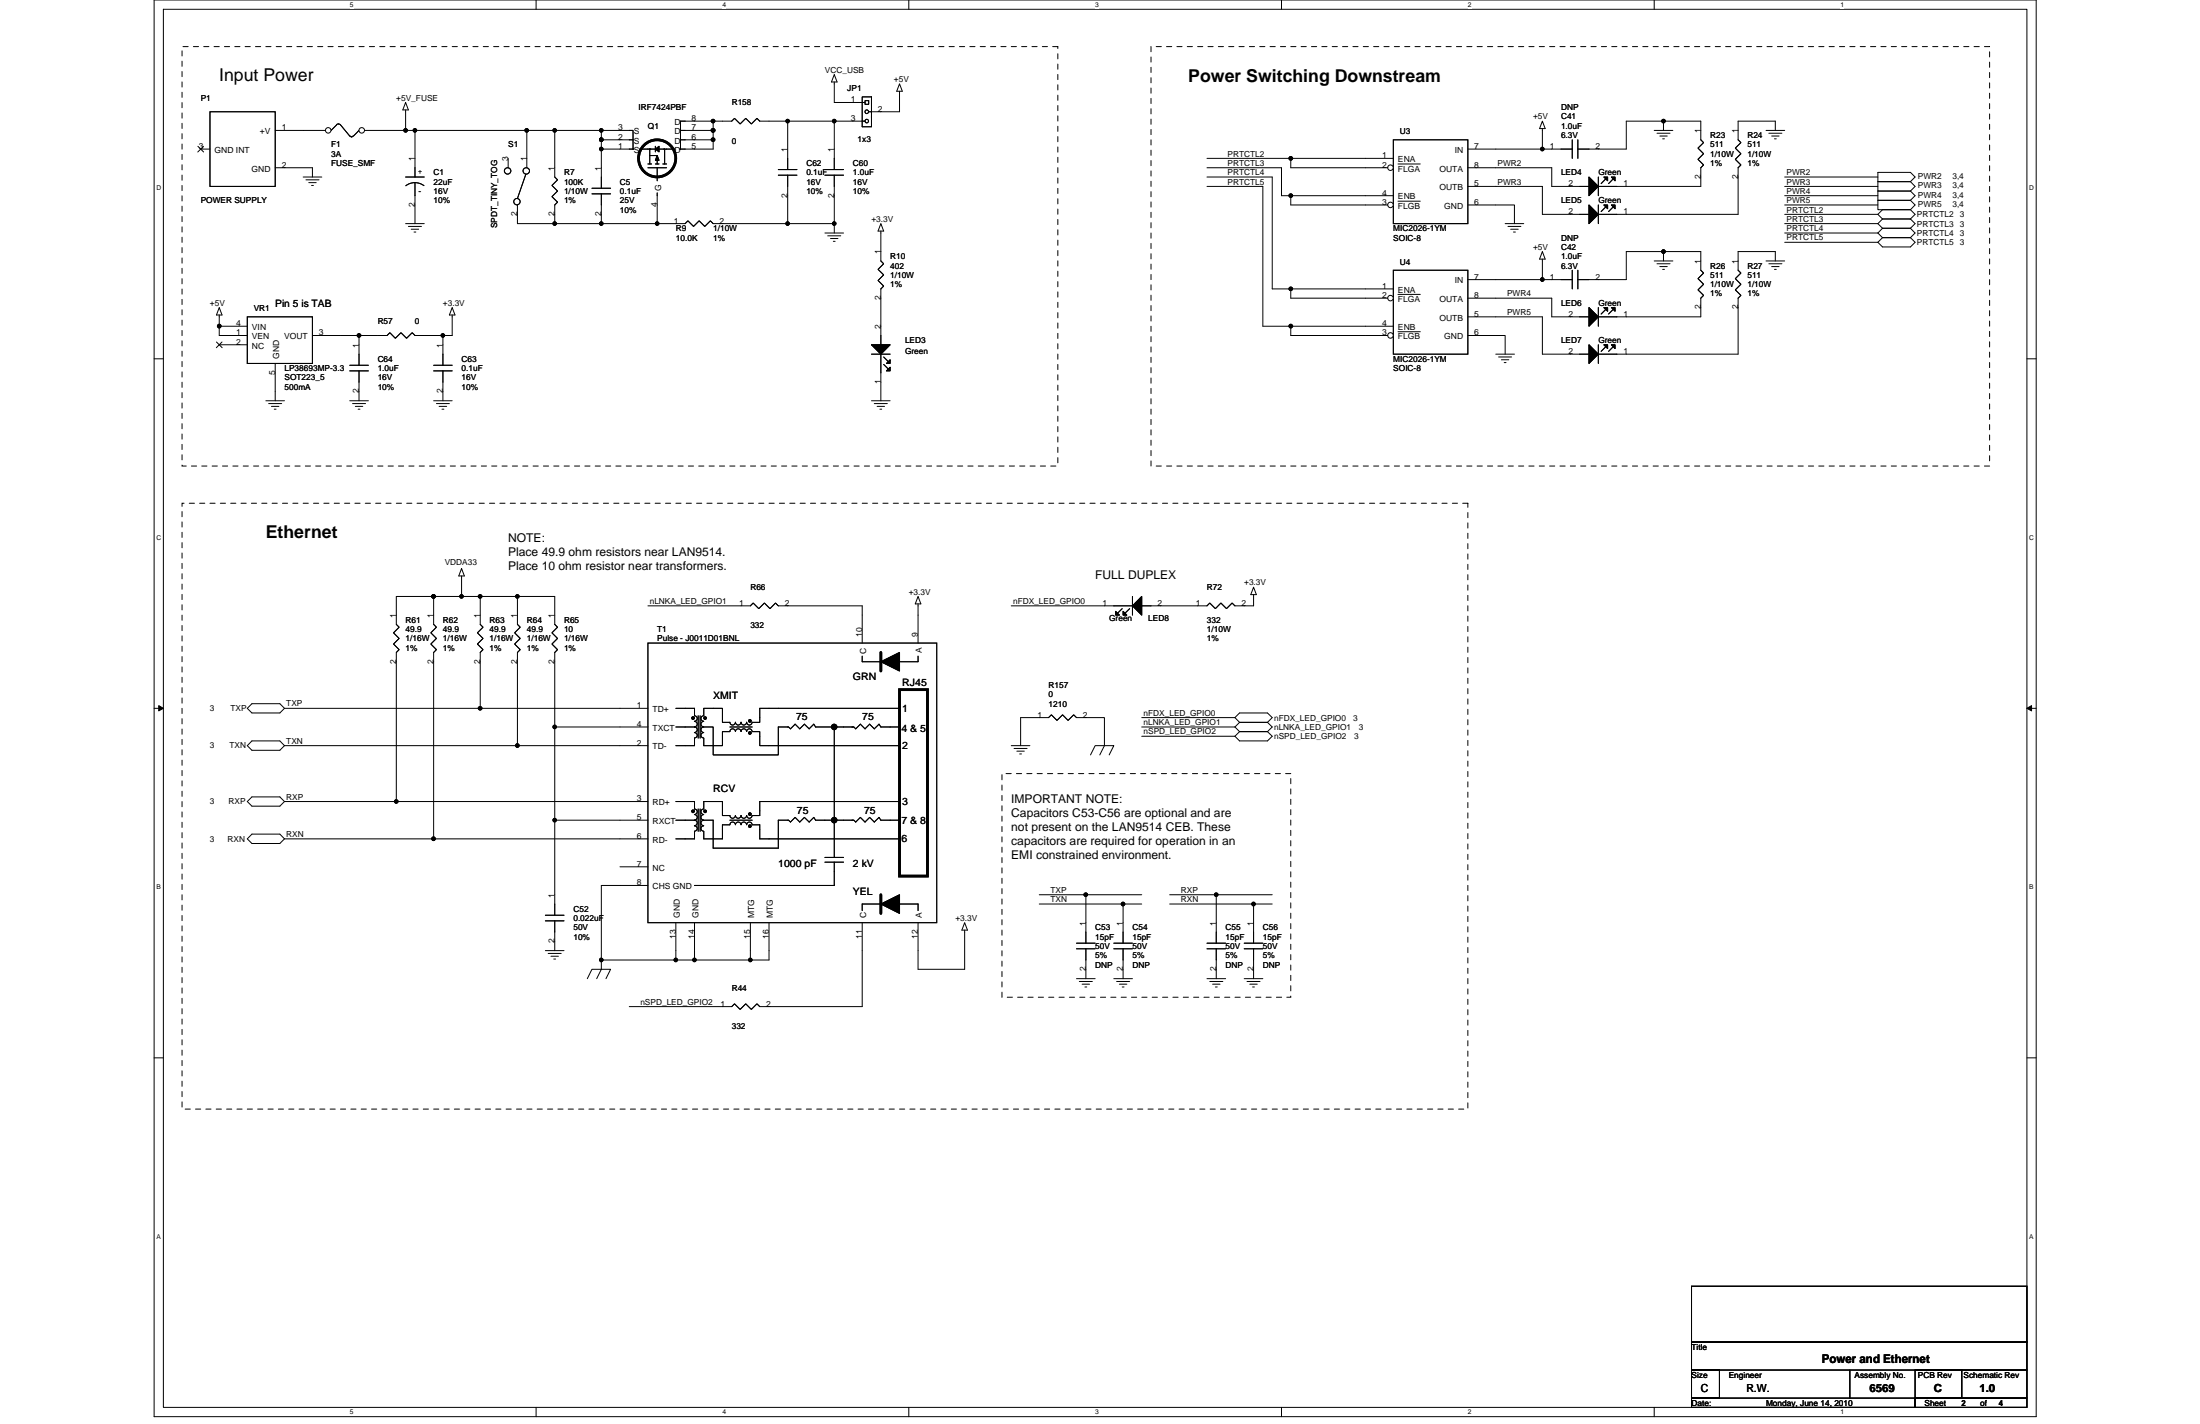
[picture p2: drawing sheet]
<svg xmlns="http://www.w3.org/2000/svg" width="432mm" height="279mm" viewBox="0 0 432 279" stroke-linecap="round" stroke-linejoin="round" font-family="sans-serif">
<path d="M30.2 0h369.4v278h-369.4zM32.1 1.8h365.7v274.3h-365.7z" fill="none" stroke="#000" stroke-width=".2"/>
<g fill="#fff">
<path d="M68.6 .2h.8v1.5h-.8z"/>
<path d="M68.6 276.3h.8v1.5h-.8z"/>
</g>
<path d="M105.2 0v1.8M105.2 276.1v1.9" fill="none" stroke="#000" stroke-width=".2"/>
<g fill="#fff">
<path d="M141.8 .2h.7v1.5h-.7z"/>
<path d="M141.8 276.3h.7v1.5h-.7z"/>
</g>
<path d="M178.4 0v1.8M178.4 276.1v1.9" fill="none" stroke="#000" stroke-width=".2"/>
<g fill="#fff">
<path d="M214.9 .2h.8v1.5h-.8z"/>
<path d="M214.9 276.3h.8v1.5h-.8z"/>
</g>
<path d="M251.5 0v1.8M251.5 276.1v1.9" fill="none" stroke="#000" stroke-width=".2"/>
<g fill="#fff">
<path d="M288.1 .2h.7v1.5h-.7z"/>
<path d="M288.1 276.3h.7v1.5h-.7z"/>
</g>
<path d="M324.7 0v1.8M324.7 276.1v1.9" fill="none" stroke="#000" stroke-width=".2"/>
<g fill="#fff">
<path d="M361.3 .2h.7v1.5h-.7z"/>
<path d="M361.3 276.3h.7v1.5h-.7z"/>
<path d="M30.7 36.1h1v1.5h-1z"/>
<path d="M398.3 36.1h.9v1.5h-.9z"/>
<path d="M30.7 104.7h1v1.5h-1z"/>
<path d="M398.3 104.7h.9v1.5h-.9z"/>
</g>
<path d="M30.2 70.4h1.9M397.8 70.4h1.8" fill="none" stroke="#000" stroke-width=".2"/>
<g fill="#fff">
<path d="M30.7 173.3h.9v1.4h-.9z"/>
<path d="M398.3 173.3h.9v1.4h-.9z"/>
</g>
<path d="M30.2 139h1.9M397.8 139h1.8" fill="none" stroke="#000" stroke-width=".2"/>
<path d="M31.2 138.5l.9 .5-.9 .5zM397.8 139l.9-.5v1z" fill="#000" stroke="#000" stroke-width=".2"/>
<g fill="#fff">
<path d="M30.7 241.9h.9v1.4h-.9z"/>
<path d="M398.3 241.9h.9v1.4h-.9z"/>
</g>
<g fill="none" stroke="#000" stroke-width=".2">
<path d="M163.7 16.1v4h6.1M163.7 14.6l.6 1.5h-1.1zM169.2 19h1.8v5.9h-1.8zM169.8 19.7h.7v.8h-.7zM176.6 16.4l.5 1.5h-1.1zM176.6 17.9v4h-6.1M55.8 32.9h5.5v1.8M55.8 25.6h3.7M59.5 34.7h3.7M60 35.3h2.6M60.6 35.8h1.5M61.2 36.4h.3"/>
<path d="M76 25.6h3.6M79.6 25.6h1.8M79.6 21.6v4M79.6 20.1l.6 1.5h-1.1zM81.4 25.6v5.5M81.4 25.6h22M99.7 31.1v1.8M103.2 34.2l-1.6 4.7M103.4 25.6v7.3M103.4 25.6h5.5M108.9 25.6h9.1M108.9 25.6v9.1l.5 .6-1.1 1.1 1.1 1.1-1.1 1.1 1.1 1.1-.5 .5v3.7"/>
<path d="M116.2 36.9h3.6M116.2 38h3.6M118 29.3v7.6M118 38v5.9M118 25.6v1.8M118 27.4v1.9M118 29.3h6.2M118 25.6h6.2v1.8M124.2 27.4h-6.2M124.2 27.4v1.9M124.2 29.3h.2M125.5 29.3h2"/>
<path d="M127.2 32.9h3.6M127.2 32.2h.7M127.5 29.3h1.5M127.5 29.3v2.9M127.5 29.3h.2M127.5 30.5h1.5v1.7M128.6 32.2h.7M128.6 28.7v1.1M129 32.9v2.6M129 37.8v6.1M129.3 29.3h1.2h-.2M130.1 32.2h.7"/>
<path d="M132.5 29.3h-2v2.9M133.4 29.3h.2M133.6 25.6h6.4M133.6 27.4h6.4M140 23.8h-6.4v5.5M140 23.8v1.8M140 27.4v1.9h-6.4M140 25.6v1.8M140 23.8h1.8M150.9 23.8h3.7M154.6 38.4v5.5M154.6 23.8h9.1"/>
<path d="M154.6 23.8v5.5M163.7 38.4v5.5M163.7 23.8h6.1M163.7 23.8v5.5M169.2 21.9h.1M171 22.9v.1M236.9 36.6h11v27.4h5.4v1.8h14.7M236.9 32.9h14.6v5.5h1.8M236.9 34.7h12.8v22h3.6M236.9 31.1h16.4M253.3 38.4h14.7M253.3 31.1v1.8h14.7"/>
<path d="M253.3 38.4v1.8h14.7M253.3 31.1h20.2M273.5 27.4h14.6v16.5h-14.6zM293.6 32.9h11v3.7h3.6M293.6 29.3h9.1M293.6 36.6h9.1v5.5h9.2M302.7 29.3h5.9M302.7 25.2v4.1M302.7 23.8l.6 1.4h-1.1zM308.6 27.4v3.7M309.7 27.4v3.7M324.7 25.6h3.6"/>
<path d="M325.2 26.1h2.6M325.8 26.7h1.4M326.3 27.2h.4M326.5 23.8v1.8M326.5 23.8h7.3v3.6l.6 .6-1.1 1.1 1.1 1.1-1.1 1.1 1.1 1.1-.6 .5v3.7h-14.6M326.5 23.8h-7.3v5.5h-9.5M341.1 25.6v-1.8h7.3v1.8M341.1 34.7v7.4h-27.4M346.6 25.6h3.7M347.2 26.1h2.5M347.7 26.7h1.5M348.3 27.2h.3"/>
<path d="M350.3 34.7h18.3M350.3 36.6h18.3M350.3 38.4h18.3M368.6 33.8h6.4l.9 .9-.9 .9h-6.4zM375 35.6l.9 1-.9 .9M375 37.5l.9 .9-.9 .9M375 39.3l.9 .9-.9 .9M375 35.6h-6.4v1.9h6.4M375 37.5h-6.4v1.8h6.4M375 39.3h-6.4v1.8h6.4M79.6 43.9h3.7M80.2 44.4h2.5"/>
<path d="M80.7 45h1.5M81.3 45.5h.3M81.4 40.2v3.7M101.6 40.2v3.7h7.3M108.9 43.9h9.1M118 43.9h11M129 43.9h3.7M141.8 43.9h12.8M154.6 43.9h9.1M161.9 45.7h3.7M162.5 46.3h2.5M163 46.8h1.5"/>
<path d="M163.6 47.3h.3M163.7 43.9v1.8M172.9 58.5v9.1M172.9 45.3v4.1M172.9 43.9l.5 1.4h-1.1zM253.3 56.7h14.7M253.3 56.7v1.8h14.7M293.6 40.2h3.6v3.7M293.6 54.9h9.1M293.6 58.5h11v3.7h3.6M295.4 43.9h3.7M296 44.4h2.5"/>
<path d="M296.5 45h1.5M297.1 45.5h.3M302.7 50.8v4.1M302.7 49.4l.6 1.4h-1.1zM302.7 54.9h1.9M313.7 40.2v3.7M315.2 40.6l-.9 .9M316.6 40.6l-.9 .9M324.7 51.2h3.6M325.2 51.8h2.6M325.8 52.3h1.4M326.3 52.9h.4"/>
<path d="M326.5 49.4v1.8M326.5 49.4h-7.3v5.5h-5.5M326.5 49.4h7.3v3.6l.6 .6-1.1 1.1 1.1 1.1-1.1 1.1 1.1 1.1-.6 .5v3.7h-14.6M346.6 51.2h3.7M347.2 51.8h2.5M347.7 52.3h1.5M348.3 52.9h.3M348.4 51.2v-1.8h-7.3v3.6l.6 .6-1.1 1.1 1.1 1.1-1.1 1.1 1.1 1.1-.6 .5v11h-27.4M350.3 40.2h18.3M350.3 42.1h18.3M350.3 43.9h18.3M350.3 45.7h18.3"/>
<path d="M350.3 47.5h18.3M368.6 42.1l.9 .9M368.6 43.9l.9 .9M368.6 45.7l.9 .9M369.5 43h5.5M369.5 43l-.9 .9M369.5 44.8h5.5M369.5 44.8l-.9 .9M369.5 46.6h5.5M369.5 46.6l-.9 .9M375 41.1h-5.5l-.9 1M375 41.1l.9 1-.9 .9"/>
<path d="M375 43l.9 .9-.9 .9M375 44.8l.9 .9-.9 .9M375 46.6l.9 .9-.9 1h-5.5l-.9-1M42.5 67.1l1.1 1.1M43 64v1.8h5.5M43 64h5.5M43 67.6h5.5M43 61.8v2.2M43 60.3l.6 1.5h-1.1zM43.6 67.1l-1.1 1.1M48.5 62.2h12.8v9.1h-12.8zM52.2 78.6h3.6"/>
<path d="M52.7 79.2h2.6M53.3 79.7h1.4M54 71.3v7.3M61.3 65.8h9.2v1.8M68.6 78.6h3.7M69.2 79.2h2.6M69.7 79.7h1.5M70.5 65.8h3.6M70.5 76.8v1.8M83.3 65.8h3.6M85.1 78.6h3.7M85.1 71.7h3.7"/>
<path d="M85.1 72.8h3.7M85.7 79.2h2.5M86.2 79.7h1.5M86.9 65.8v5.9M86.9 72.8v5.8M88.8 61.8v4h-1.9M88.8 60.3l.5 1.5h-1.1zM171 78.6h3.7M171 69.5h3.7M171.6 79.2h2.6M172.1 79.7h1.5M172.9 69.5v9.1"/>
<path d="M173.4 70l.9 1M173.4 71.5l.9 .9M253.3 64h14.7M293.6 69.5h3.6M293.6 65.8h1.8v3.7M293.6 62.2h9.1v7.3h9.2M294.1 70h2.6M294.7 70.6h1.4M295.2 71.1h.4M313.7 67.6v3.7M315.2 68l-.9 .9M316.6 68l-.9 .9"/>
<path d="M53.8 80.3h.4M70.3 80.3h.4M86.7 80.3h.4M172.7 80.3h.4M85.1 117h5.5M85.1 117h-7.3v5.5l.5 .6-1.1 1.1 1.1 1.1-1.1 1.1 1.1 1.1-.5 .5v29.3M85.1 117v3.7M90.6 117h3.7M90.6 111.5l.5 1.5h-1.1zM90.6 113v4M94.3 117v3.7M94.3 117h7.3"/>
<path d="M101.6 117h7.3v5.5l.5 .6-1.1 1.1 1.1 1.1-1.1 1.1 1.1 1.1-.5 .5v14.6M101.6 117v5.5l.5 .6-1.1 1.1 1.1 1.1-1.1 1.1 1.1 1.1-.5 .5v18.3M127.2 118.9h18.3M154.6 118.9h14.6v1.8M180.2 118.5v2.2M180.2 117l.5 1.5h-1.1zM198.5 118.9h18.3M227.8 118.9h7.3M246 116.7v2.2h-1.8M246 115.2l.6 1.5h-1.1zM49.4 138.1h5.5l.9 .9-.9 .9h-5.5l-.9-.9zM55.8 139h38.5"/>
<path d="M85.1 129.8v34.8M94.3 129.8v9.2M94.3 139h27.4M49.4 145.4h5.5l.9 .9-.9 .9h-5.5l-.9-.9zM49.4 156.4h5.5l.9 .9-.9 .9h-5.5l-.9-.9zM55.8 157.3h22M55.8 146.3h45.8M77.8 157.3h43.9M101.6 146.3h20.1M108.9 142.6h12.8M108.9 142.6v18.3M198.5 146.3h3.6"/>
<path d="M199 146.9h2.6M199.6 147.4h1.4M200.1 147.9h.4M200.3 146.3v-5.5h5.5l.6-.5 1.1 1.1 1.1-1.1 1 1.1 1.1-1.1 .6 .5h5.5v5.5l-.9 1.8M214 148.1l.9-1.8h3.7l-.9 1.8M224.1 140.8h18.3M224.1 142.6h18.3M224.1 144.5h18.3M242.4 140.8l.9-.9h5.5l.9 .9-.9 .9M242.4 140.8l.9 .9M242.4 142.6l.9 1M243.3 141.7h5.5"/>
<path d="M243.3 141.7l-.9 .9M243.3 143.6h5.5M243.3 143.6l-.9 .9M248.8 141.7l.9 .9-.9 1M248.8 143.6l.9 .9-.9 .9h-5.5l-.9-.9M49.4 163.7h5.5l.9 .9-.9 .9h-5.5l-.9-.9zM55.8 164.6h29.3M85.1 164.6h36.6M108.9 160.9v14.7M108.9 160.9h12.8M121.7 173.7h-3.7v14.7M204 175.6h9.1"/>
<path d="M204 177.4h16.4M213.1 175.6h11M213.1 175.6v9.5M220.4 177.4h3.7M220.4 177.4v3.6M229.6 175.6h9.1v5.4M229.6 177.4h16.4M238.7 175.6h11M246 177.4v3.6M246 177.4h3.7M107 186.5h3.7M107.6 187.1h2.6"/>
<path d="M108.1 187.6h1.5M108.7 188.2h.4M108.9 184.7v1.8M115.3 192l.9-1.8h3.6l-.9 1.8M118 188.4v1.8l-.9 1.8M118 188.4h14.7M132.7 186.5v1.9h3.6M136.3 188.4h11M136.3 186.5v1.9M147.3 186.5v1.9M150.9 186.5v1.9h-3.6M169.2 186.5v11h-20.1l-.5-.5-1.1 1.1-1.1-1.1-1.1 1.1-1.1-1.1-.6 .5h-20.1"/>
<path d="M189.3 182.5v7.7h-9.1v-3.7M189.3 181l.6 1.5h-1.1zM211.3 192h3.6M211.3 185.1h3.6M211.3 186.2h3.6M211.8 192.6h2.6M212.4 193.1h1.4M212.9 193.7h.4M213.1 186.2v5.8M218.6 192h3.7M219.2 192.6h2.5M219.7 193.1h1.5"/>
<path d="M220.3 193.7h.3M220.4 190.2v1.8M236.9 192h3.7M237.4 192.6h2.6M238 193.1h1.5M238.5 193.7h.4M238.7 190.2v1.8M244.2 192h3.7M244.8 192.6h2.5M245.3 193.1h1.5M245.9 193.7h.3M246 190.2v1.8"/>
<path d="M30.2 207.6h1.9M397.8 207.6h1.8M332 252.4h65.8v10.9h-65.8zM332 263.3h65.8v5.5h-65.8zM332 274.3h43.9v1.8h-43.9zM332 268.8h5.5v5.5h-5.5zM363.1 268.8v5.5M375.9 268.8h9.1v5.5h-9.1zM375.9 274.3h21.9v1.8h-21.9zM385 268.8h12.8v5.5h-12.8z"/>
<circle cx="99.6" cy="33.5" r=".63"/>
<circle cx="101.5" cy="39.6" r=".62"/>
<circle cx="103.3" cy="33.5" r=".63"/>
<circle cx="170.1" cy="21.9" r=".36"/>
<circle cx="170.1" cy="23.8" r=".35"/>
</g>
<g fill="#000" stroke="#000" stroke-width=".2">
<path d="M128.6 29.3l.7-.6v1.1z" fill-rule="evenodd"/>
<path d="M128.6 29.3l.7-.6v1.1z" fill-rule="evenodd"/>
<path d="M129 30.5l.3 1h-.7z" fill-rule="evenodd"/>
<path d="M129 30.5l.3 1h-.7z" fill-rule="evenodd"/>
<path d="M311.9 40.2l1.8 1.9-1.8 1.8z" fill-rule="evenodd"/>
<path d="M311.9 40.2l1.8 1.9-1.8 1.8z" fill-rule="evenodd"/>
<path d="M314.8 40.2h.7v.8z" fill-rule="evenodd"/>
<path d="M314.8 40.2h.7v.8z" fill-rule="evenodd"/>
<path d="M316.3 40.2h.7v.8z" fill-rule="evenodd"/>
<path d="M316.3 40.2h.7v.8z" fill-rule="evenodd"/>
<path d="M171 67.6h3.7l-1.8 1.9z" fill-rule="evenodd"/>
<path d="M174.7 70.6v.7h-.7z" fill-rule="evenodd"/>
<path d="M174 72.8l.7-.7v.7z" fill-rule="evenodd"/>
<path d="M171 67.6h3.7l-1.8 1.9z" fill-rule="evenodd"/>
<path d="M174.7 70.6v.7h-.7z" fill-rule="evenodd"/>
<path d="M174 72.8l.7-.7v.7z" fill-rule="evenodd"/>
<path d="M311.9 67.6l1.8 1.9-1.8 1.8z" fill-rule="evenodd"/>
<path d="M311.9 67.6l1.8 1.9-1.8 1.8z" fill-rule="evenodd"/>
<path d="M314.8 67.6h.7v.8z" fill-rule="evenodd"/>
<path d="M314.8 67.6h.7v.8z" fill-rule="evenodd"/>
<path d="M316.3 67.6h.7v.8z" fill-rule="evenodd"/>
<path d="M316.3 67.6h.7v.8z" fill-rule="evenodd"/>
<circle cx="79.6" cy="25.6" r=".36"/>
<circle cx="81.4" cy="25.6" r=".35"/>
<circle cx="103.4" cy="25.6" r=".36"/>
<circle cx="108.9" cy="25.6" r=".35"/>
<circle cx="118" cy="27.4" r=".36"/>
<circle cx="118" cy="25.6" r=".35"/>
<circle cx="118" cy="29.2" r=".35"/>
<circle cx="140" cy="27.4" r=".36"/>
<circle cx="140" cy="25.6" r=".36"/>
<circle cx="140" cy="23.8" r=".36"/>
<circle cx="154.6" cy="23.8" r=".35"/>
<circle cx="163.7" cy="23.8" r=".35"/>
<circle cx="253.3" cy="31.1" r=".36"/>
<circle cx="253.3" cy="38.4" r=".36"/>
<circle cx="302.7" cy="29.2" r=".35"/>
<circle cx="326.5" cy="23.8" r=".36"/>
<circle cx="108.9" cy="43.9" r=".35"/>
<circle cx="118" cy="43.9" r=".35"/>
<circle cx="129" cy="43.9" r=".35"/>
<circle cx="154.6" cy="43.9" r=".35"/>
<circle cx="163.7" cy="43.9" r=".35"/>
<circle cx="253.3" cy="56.7" r=".36"/>
<circle cx="302.7" cy="54.8" r=".36"/>
<circle cx="326.5" cy="49.4" r=".36"/>
<circle cx="43" cy="64" r=".36"/>
<circle cx="70.5" cy="65.8" r=".36"/>
<circle cx="86.9" cy="65.8" r=".35"/>
<circle cx="253.3" cy="64" r=".36"/>
<circle cx="85.1" cy="117" r=".36"/>
<circle cx="90.6" cy="117" r=".35"/>
<circle cx="94.2" cy="117" r=".36"/>
<circle cx="101.5" cy="117" r=".35"/>
<circle cx="94.2" cy="139" r=".36"/>
<circle cx="77.8" cy="157.3" r=".35"/>
<circle cx="101.5" cy="146.3" r=".36"/>
<circle cx="108.9" cy="142.6" r=".35"/>
<circle cx="85.1" cy="164.6" r=".36"/>
<circle cx="108.9" cy="160.9" r=".35"/>
<circle cx="213.1" cy="175.5" r=".36"/>
<circle cx="220.4" cy="177.4" r=".36"/>
<circle cx="238.7" cy="175.5" r=".35"/>
<circle cx="246" cy="177.4" r=".36"/>
<circle cx="118" cy="188.3" r=".35"/>
<circle cx="132.6" cy="188.3" r=".35"/>
<circle cx="136.3" cy="188.3" r=".35"/>
<circle cx="147.3" cy="188.3" r=".35"/>
</g>
<path d="M35.7 9.1h171.9v82.3h-171.9zM225.9 9.1h164.6v82.3h-164.6zM35.7 98.7h252.4v118.9h-252.4zM196.7 151.8h56.6v43.9h-56.6z" fill="none" stroke="#000" stroke-width=".2" stroke-dasharray="1 1 1 1 1 1 1 1"/>
<circle cx="129" cy="31.1" r="3.6" fill="none" stroke="#000" stroke-width=".53"/>
<circle cx="272.9" cy="32.9" r=".54" fill="#fff" stroke="#000" stroke-width=".2"/>
<path d="M268 32.9h4.4M274.4 32.2h4.4" fill="none" stroke="#000" stroke-width=".2"/>
<circle cx="272.9" cy="40.2" r=".54" fill="#fff" stroke="#000" stroke-width=".2"/>
<g fill="none" stroke="#000" stroke-width=".2">
<path d="M38.8 28.7l1.2 1.1M39.4 29.3h1.8M39.9 28.7l-1.1 1.1M41.2 21.9h12.8v14.7h-12.8zM54 32.9h1.8M54 25.6h1.8M268 38.4h5.5M274.4 39.5h4.4M288.1 36.6h5.5M288.1 29.3h5.5M288.1 32.9h5.5M341.1 25.6v1.8l.6 .6-1.1 1.1 1.1 1.1-1.1 1.1 1.1 1.1-.6 .5v1.8"/>
<path d="M172.9 49.4v1.8l.5 .6-1.1 1.1 1.1 1-1.1 1.1 1.1 1.1-.5 .6v1.8M268 56.7h5.5M268 40.2h4.4M273.5 53h14.6v16.5h-14.6zM288.1 40.2h5.5M304.6 54.9h4M308.6 53v3.7M309.7 54.9h4M309.7 53v3.7M68.6 71.7h3.7M68.6 72.8h3.7M70.5 72.8v4"/>
<path d="M70.5 67.6v4.1M235.1 118.9h1.8l.5-.6 1.1 1.1 1.1-1.1 1.1 1.1 1.1-1.1 .6 .6h1.8M85.1 120.7v1.8l.6 .6-1.1 1.1 1.1 1.1-1.1 1.1 1.1 1.1-.6 .5v1.8M94.3 120.7v1.8l.5 .6-1.1 1.1 1.1 1.1-1.1 1.1 1.1 1.1-.5 .5v1.8"/>
</g>
<circle cx="272.9" cy="58.5" r=".54" fill="#fff" stroke="#000" stroke-width=".2"/>
<path d="M268 58.5h4.4M274.4 57.8h4.4" fill="none" stroke="#000" stroke-width=".2"/>
<circle cx="272.9" cy="65.8" r=".54" fill="#fff" stroke="#000" stroke-width=".2"/>
<g fill="none" stroke="#000" stroke-width=".2">
<path d="M66.1 24.4l.3-.1 .4 .2M66.1 24.5l-1.1 1.1M66.8 24.5l1.8 2.2M69.3 26.6l-.3 .3-.3-.3M70.5 25.6l-1.1 1.1M79.6 34.7h3.7M81.4 35.8v4.4M81.4 31.1v3.6M83.2 36.4a2.92 2.92 0 0 0-3.5 0M141.8 23.8h1.8l.6-.6 1.1 1.1 1.1-1.1 1.1 1.1 1.1-1.1 .5 .6h1.8M308.2 36.6h3.7M313.7 34.7v3.7"/>
<path d="M313.7 36.6h5.5M315.2 35.1l-.9 .9M316.6 35.1l-.9 .9M132.7 43.9h1.8l.5-.6 1.1 1.1 1.1-1.1 1.1 1.1 1.1-1.1 .6 .6h1.8M288.1 54.9h5.5M288.1 58.5h5.5M74.1 65.8h1.9l.5-.5 1.1 1.1 1.1-1.1 1.1 1.1 1.1-1.1 .5 .5h1.9M268 64h5.5M268 65.8h4.4M274.4 65.1h4.4M288.1 65.8h5.5M288.1 62.2h5.5"/>
<path d="M308.2 62.2h3.7M313.7 60.3v3.7M313.7 62.2h5.5M315.2 60.7l-.9 .9M316.6 60.7l-.9 .9M145.5 118.9h1.8l.5-.6 1.1 1.1 1.1-1.1 1.1 1.1 1.1-1.1 .6 .6h1.8"/>
</g>
<g fill="#000" stroke="#000" stroke-width=".2">
<path d="M311.9 34.7l1.8 1.9-1.8 1.8z" fill-rule="evenodd"/>
<path d="M311.9 34.7l1.8 1.9-1.8 1.8z" fill-rule="evenodd"/>
<path d="M314.8 34.7h.7v.8z" fill-rule="evenodd"/>
<path d="M314.8 34.7h.7v.8z" fill-rule="evenodd"/>
<path d="M316.3 34.7h.7v.8z" fill-rule="evenodd"/>
<path d="M316.3 34.7h.7v.8z" fill-rule="evenodd"/>
<path d="M311.9 60.3l1.8 1.9-1.8 1.8z" fill-rule="evenodd"/>
<path d="M311.9 60.3l1.8 1.9-1.8 1.8z" fill-rule="evenodd"/>
<path d="M314.8 60.3h.7v.8z" fill-rule="evenodd"/>
<path d="M314.8 60.3h.7v.8z" fill-rule="evenodd"/>
<path d="M316.3 60.3h.7v.8z" fill-rule="evenodd"/>
<path d="M316.3 60.3h.7v.8z" fill-rule="evenodd"/>
</g>
<circle cx="64.4" cy="25.6" r=".54" fill="#fff" stroke="#000" stroke-width=".2"/>
<path d="M59.5 25.6h4.4" fill="none" stroke="#000" stroke-width=".2"/>
<circle cx="71" cy="25.6" r=".54" fill="#fff" stroke="#000" stroke-width=".2"/>
<g fill="none" stroke="#000" stroke-width=".2">
<path d="M71.6 25.6h4.4M152.8 33.3h3.6M152.8 34.4h3.6M154.6 34.4v4M154.6 29.3v4M161.9 33.3h3.7M161.9 34.4h3.7M163.7 34.4v4M163.7 29.3v4M216.8 118.9h5.5M220.3 119.4l-1 .9M221.7 119.4l-.9 .9"/>
<path d="M222.3 117v3.7M224.1 118.9h3.7M121.7 139h5.5M127.2 126.2h56.7v54.8h-56.7zM132.7 139h3.6v1.4a.54 .54 0 0 1 .5 .6 .54 .54 0 0 1-.5 .5M169.2 128.7v1.1h3.7M169.2 120.7v5.5M176.6 139h-27.5v2.7h-1.5M180.2 128.7v1.1h-3.6M180.2 120.7v5.5M121.7 157.3h5.5M121.7 142.6h5.5"/>
<path d="M121.7 146.3h5.5M132.7 142.6h3.6M132.7 157.3h3.6v1.4a.54 .54 0 0 1 .5 .6 .54 .54 0 0 1-.5 .5 .55 .55 0 0 1 .5 .6 .55 .55 0 0 1-.5 .5M136.3 142.6a.55 .55 0 0 1 .5 .6 .55 .55 0 0 1-.5 .5 .54 .54 0 0 1 .5 .6 .54 .54 0 0 1-.5 .5v1.5h-3.6M136.3 141.5a.54 .54 0 0 1 .5 .6 .54 .54 0 0 1-.5 .5M137 140.4v4.4M137 158.7v4.4M137.4 140.4v4.4M137.4 158.7v4.4M138.1 141.5a.54 .54 0 0 1-.5-.5 .54 .54 0 0 1 .5-.6v-1.4h3.7v2.7h1.5a.54 .54 0 0 0 .5 .6 .54 .54 0 0 0 .5-.6 .55 .55 0 0 0 .6 .6 .55 .55 0 0 0 .5-.6 .55 .55 0 0 0 .6 .6 .55 .55 0 0 0 .5-.6M138.1 142.6a.55 .55 0 0 0-.5 .6 .55 .55 0 0 0 .5 .5 .54 .54 0 0 0-.5 .6 .54 .54 0 0 0 .5 .5v1.5h3.7v-2.7h1.5M138.1 141.5a.54 .54 0 0 0-.5 .6 .54 .54 0 0 0 .5 .5"/>
<path d="M138.1 142.6h1.9v5.5h12.8v-5.5M143.3 143.5a.54 .54 0 0 1 .5-.5 .54 .54 0 0 1 .5 .5 .55 .55 0 0 1 .6-.5 .55 .55 0 0 1 .5 .5 .55 .55 0 0 1 .6-.5 .55 .55 0 0 1 .5 .5M143.3 142.6h4.3M146.5 160a.54 .54 0 0 1-.5 .5 .54 .54 0 0 1-.5-.5 .55 .55 0 0 1-.6 .5 .55 .55 0 0 1-.5-.5 .55 .55 0 0 1-.6 .5 .55 .55 0 0 1-.5-.5h-1.5v-2.7h-3.7v1.4a.54 .54 0 0 0-.5 .6 .54 .54 0 0 0 .5 .5 .55 .55 0 0 0-.5 .6 .55 .55 0 0 0 .5 .5M146.6 143.5a.53 .53 0 0 1 .5-.5 .53 .53 0 0 1 .5 .5M146.6 141.7a.53 .53 0 0 0 .5 .6 .53 .53 0 0 0 .5-.6M146.6 160a.53 .53 0 0 0 .5 .5 .53 .53 0 0 0 .5-.5M147.6 143.6h1.5v2.7h27.5M152.8 142.6h.1M152.8 142.6h2l.4 .4 .9-.9 .9 .9 .9-.9 .9 .9 .9-.9 .4 .5h7.3M163.7 142.6v25.6M176.6 142.6h-3.7l-.4-.5-.9 .9-.9-.9-.9 .9-.9-.9-.9 .9-.4-.4h-.4"/>
<path d="M176.6 157.3h-27.5v2.7h-1.5M107 179.6h3.7M108.9 175.6v4M121.7 160.9h5.5M121.7 164.6h5.5M121.7 173.7h5.5M121.7 170.1h5.5M132.7 160.9h3.6a.55 .55 0 0 1 .5 .6 .55 .55 0 0 1-.5 .5 .54 .54 0 0 1 .5 .6 .54 .54 0 0 1-.5 .5v1.5h-3.6M143.3 160.9h4.3M146.6 161.8a.53 .53 0 0 1 .5-.5 .53 .53 0 0 1 .5 .5M147.6 161.8h1.5v2.8h27.5M152.8 160.9h2l.4 .4 .9-.9 .9 .9 .9-.9 .9 .9 .9-.9 .4 .5h7.3"/>
<path d="M152.8 160.9v5.5h-12.8v-5.5h-1.9a.55 .55 0 0 0-.5 .6 .55 .55 0 0 0 .5 .5 .54 .54 0 0 0-.5 .6 .54 .54 0 0 0 .5 .5v1.5h3.7v-2.8h1.5a.54 .54 0 0 1 .5-.5 .54 .54 0 0 1 .5 .5 .55 .55 0 0 1 .6-.5 .55 .55 0 0 1 .5 .5 .55 .55 0 0 1 .6-.5 .55 .55 0 0 1 .5 .5M152.8 160.9h.1M161.9 168.2h3.7M161.9 169.2h3.7M163.7 169.2v4.5h-27.4M172.9 177.4h-3.7v1.3M176.6 160.9h-3.7l-.4-.5-.9 .9-.9-.9-.9 .9-.9-.9-.9 .9-.4-.4h-.4M176.6 177.4h3.6v1.3M107 180.7h3.7M108.9 180.7v4M132.7 181v5.5M136.3 181v5.5"/>
<path d="M147.3 181v5.5M150.9 181v5.5M169.2 181v5.5M180.2 181v5.5M218.6 185.1h3.7M218.6 186.2h3.7M220.4 186.2v4M220.4 181v4.1M236.9 185.1h3.7M236.9 186.2h3.7M238.7 186.2v4M238.7 181v4.1"/>
<path d="M244.2 185.1h3.7M244.2 186.2h3.7M246 186.2v4M246 181v4.1"/>
</g>
<g fill="#000" stroke="#000" stroke-width=".2">
<path d="M172.9 129.8l3.7-1.8v3.7z" fill-rule="evenodd"/>
<path d="M172.9 129.8l3.7-1.8v3.7z" fill-rule="evenodd"/>
<path d="M219 120l.7 .7h-.7z" fill-rule="evenodd"/>
<path d="M219 120l.7 .7h-.7z" fill-rule="evenodd"/>
<path d="M220.4 120l.8 .7h-.8z" fill-rule="evenodd"/>
<path d="M220.4 120l.8 .7h-.8z" fill-rule="evenodd"/>
<path d="M224.1 117v3.7l-1.8-1.8z" fill-rule="evenodd"/>
<path d="M224.1 117v3.7l-1.8-1.8z" fill-rule="evenodd"/>
<path d="M172.9 177.4l3.7-1.8v3.6z" fill-rule="evenodd"/>
<path d="M172.9 177.4l3.7-1.8v3.6z" fill-rule="evenodd"/>
<circle cx="79.6" cy="25.6" r=".36"/>
<circle cx="81.4" cy="25.6" r=".35"/>
<circle cx="103.4" cy="25.6" r=".36"/>
<circle cx="108.9" cy="25.6" r=".35"/>
<circle cx="118" cy="27.4" r=".36"/>
<circle cx="118" cy="25.6" r=".35"/>
<circle cx="118" cy="29.2" r=".35"/>
<circle cx="140" cy="27.4" r=".36"/>
<circle cx="140" cy="25.6" r=".36"/>
<circle cx="140" cy="23.8" r=".36"/>
<circle cx="154.6" cy="23.8" r=".35"/>
<circle cx="163.7" cy="23.8" r=".35"/>
<circle cx="253.3" cy="31.1" r=".36"/>
<circle cx="253.3" cy="38.4" r=".36"/>
<circle cx="302.7" cy="29.2" r=".35"/>
<circle cx="326.5" cy="23.8" r=".36"/>
<circle cx="108.9" cy="43.9" r=".35"/>
<circle cx="118" cy="43.9" r=".35"/>
<circle cx="129" cy="43.9" r=".35"/>
<circle cx="154.6" cy="43.9" r=".35"/>
<circle cx="163.7" cy="43.9" r=".35"/>
<circle cx="253.3" cy="56.7" r=".36"/>
<circle cx="302.7" cy="54.8" r=".36"/>
<circle cx="326.5" cy="49.4" r=".36"/>
<circle cx="43" cy="64" r=".36"/>
<circle cx="70.5" cy="65.8" r=".36"/>
<circle cx="86.9" cy="65.8" r=".35"/>
<circle cx="253.3" cy="64" r=".36"/>
<circle cx="85.1" cy="117" r=".36"/>
<circle cx="90.6" cy="117" r=".35"/>
<circle cx="94.2" cy="117" r=".36"/>
<circle cx="101.5" cy="117" r=".35"/>
<circle cx="94.2" cy="139" r=".36"/>
<circle cx="77.8" cy="157.3" r=".35"/>
<circle cx="101.5" cy="146.3" r=".36"/>
<circle cx="108.9" cy="142.6" r=".35"/>
<circle cx="136" cy="159.2" r=".27"/>
<circle cx="136" cy="140.9" r=".27"/>
<circle cx="138.4" cy="159.2" r=".27"/>
<circle cx="138.4" cy="140.9" r=".27"/>
<circle cx="147.2" cy="159.7" r=".27"/>
<circle cx="147.2" cy="143.8" r=".27"/>
<circle cx="147.2" cy="141.4" r=".27"/>
<circle cx="163.7" cy="142.6" r=".54"/>
<circle cx="85.1" cy="164.6" r=".36"/>
<circle cx="108.9" cy="160.9" r=".35"/>
<circle cx="147.2" cy="162.1" r=".27"/>
<circle cx="163.7" cy="160.9" r=".54"/>
<circle cx="213.1" cy="175.5" r=".36"/>
<circle cx="220.4" cy="177.4" r=".36"/>
<circle cx="238.7" cy="175.5" r=".35"/>
<circle cx="246" cy="177.4" r=".36"/>
<circle cx="118" cy="188.3" r=".35"/>
<circle cx="132.6" cy="188.3" r=".35"/>
<circle cx="136.3" cy="188.3" r=".35"/>
<circle cx="147.3" cy="188.3" r=".35"/>
</g>
<path d="M172.9 128v3.7M176.6 135.3h5.4v36.6h-5.4zM172.9 175.6v3.6" fill="none" stroke="#000" stroke-width=".53"/>
<g font-size="3.5">
<text x="43" y="15.9">Input Power</text>
<text x="233.2" y="16">Power Switching Downstream</text>
<text x="52.2" y="105.6">Ethernet</text>
</g>
<g font-size="2.4">
<text x="99.7" y="106.3">NOTE:</text>
<text x="99.7" y="109.1">Place 49.9 ohm resistors near LAN9514.</text>
<text x="99.7" y="111.8">Place 10 ohm resistor near transformers.</text>
<text x="214.9" y="113.7">FULL DUPLEX</text>
<text x="198.5" y="157.6">IMPORTANT NOTE:</text>
<text x="198.5" y="160.3">Capacitors C53-C56 are optional and are</text>
<text x="198.5" y="163">not present on the LAN9514 CEB. These</text>
<text x="198.5" y="165.8">capacitors are required for operation in an</text>
<text x="198.5" y="168.5">EMI constrained environment.</text>
<text x="357.6" y="267.4">Power and Ethernet</text>
</g>
<g font-size="2.2">
<text x="333.8" y="273.2">C</text>
<text x="342.8" y="273.2">R.W.</text>
<text x="366.9" y="273.2">6569</text>
<text x="379.5" y="273.2">C</text>
<text x="388.5" y="273.2">1.0</text>
</g>
<g font-size="2">
<text x="54" y="60.3">Pin 5 is TAB</text>
<text x="140" y="137.1">XMIT</text>
<text x="167.4" y="133.5">GRN</text>
<text x="177.1" y="134.6">RJ45</text>
<text x="156.3" y="141.3">75</text>
<text x="169.2" y="141.3">75</text>
<text x="176.9" y="143.5">4 &amp; 5</text>
<text x="177.1" y="139.7">1</text>
<text x="177.1" y="147">2</text>
<text x="140" y="155.4">RCV</text>
<text x="156.4" y="159.6">75</text>
<text x="169.6" y="159.6">75</text>
<text x="176.9" y="161.6">7 &amp; 8</text>
<text x="177.1" y="158">3</text>
<text x="176.9" y="165.3">6</text>
<text x="152.8" y="170">1000 pF</text>
<text x="167.4" y="170">2 kV</text>
<text x="167.4" y="175.5">YEL</text>
</g>
<g font-size="1.7">
<text x="135.7" y="23.7">8</text>
<text x="167" y="20.1">1</text>
<text x="167" y="23.7">3</text>
<text x="172.3" y="21.9">2</text>
<text x="39" y="29.2">3</text>
<text x="42.1" y="30">GND INT</text>
<text x="51" y="26.3">+V</text>
<text x="55.3" y="25.6">1</text>
<text x="121.3" y="29.2">1</text>
<text x="121.3" y="27.4">2</text>
<text x="121.3" y="25.6">3</text>
<text x="124.4" y="30">S</text>
<text x="124.4" y="28.2">S</text>
<text x="124.4" y="26.3">S</text>
<text x="132.4" y="30">D</text>
<text x="132.4" y="28.2">D</text>
<text x="132.4" y="26.3">D</text>
<text x="132.4" y="24.5">D</text>
<text x="135.7" y="29.2">5</text>
<text x="135.7" y="27.4">6</text>
<text x="135.7" y="25.6">7</text>
<text x="154.6" y="29.8" transform="rotate(-90 154.6 29.8)">1</text>
<text x="163.7" y="29.8" transform="rotate(-90 163.7 29.8)">1</text>
<text x="285.5" y="30">IN</text>
<text x="289.4" y="29.2">7</text>
<text x="304.2" y="29.2">1</text>
<text x="313.1" y="29.2">2</text>
<text x="333.8" y="26.2" transform="rotate(-90 333.8 26.2)">1</text>
<text x="341.1" y="26.2" transform="rotate(-90 341.1 26.2)">1</text>
<text x="49.4" y="33.7">GND</text>
<text x="55.3" y="32.9">2</text>
<text x="81.4" y="31.6" transform="rotate(-90 81.4 31.6)">1</text>
<text x="99.7" y="31.6" transform="rotate(-90 99.7 31.6)">3</text>
<text x="103.4" y="31.6" transform="rotate(-90 103.4 31.6)">1</text>
<text x="108.9" y="33.5" transform="rotate(-90 108.9 33.5)">1</text>
<text x="118" y="33.5" transform="rotate(-90 118 33.5)">1</text>
<text x="271.3" y="31.1">1</text>
<text x="271.3" y="32.9">2</text>
<text x="274.4" y="31.8">ENA</text>
<text x="274.4" y="33.7">FLGA</text>
<text x="282.5" y="33.7">OUTA</text>
<text x="289.4" y="32.9">8</text>
<text x="333.8" y="35.1" transform="rotate(-90 333.8 35.1)">2</text>
<text x="341.1" y="35.1" transform="rotate(-90 341.1 35.1)">2</text>
<text x="81.4" y="40.6" transform="rotate(-90 81.4 40.6)">2</text>
<text x="129" y="40.6" transform="rotate(-90 129 40.6)">4</text>
<text x="129.8" y="37.5" transform="rotate(-90 129.8 37.5)">G</text>
<text x="154.6" y="38.8" transform="rotate(-90 154.6 38.8)">2</text>
<text x="163.7" y="38.8" transform="rotate(-90 163.7 38.8)">2</text>
<text x="271.3" y="40.2">3</text>
<text x="271.3" y="38.4">4</text>
<text x="274.4" y="41">FLGB</text>
<text x="274.4" y="39.1">ENB</text>
<text x="282.5" y="37.3">OUTB</text>
<text x="283.5" y="41">GND</text>
<text x="289.4" y="36.6">5</text>
<text x="289.4" y="40.2">6</text>
<text x="307.8" y="36.6">2</text>
<text x="318.6" y="36.6">1</text>
<text x="101.5" y="42.4" transform="rotate(-90 101.5 42.4)">2</text>
<text x="108.9" y="42.4" transform="rotate(-90 108.9 42.4)">2</text>
<text x="118" y="42.4" transform="rotate(-90 118 42.4)">2</text>
<text x="132.3" y="43.9">1</text>
<text x="141.2" y="43.9">2</text>
<text x="307.8" y="42">2</text>
<text x="318.6" y="42">1</text>
<text x="172.9" y="49.9" transform="rotate(-90 172.9 49.9)">1</text>
<text x="333.8" y="51.8" transform="rotate(-90 333.8 51.8)">1</text>
<text x="341.1" y="51.8" transform="rotate(-90 341.1 51.8)">1</text>
<text x="172.9" y="58.9" transform="rotate(-90 172.9 58.9)">2</text>
<text x="271.3" y="56.7">1</text>
<text x="271.3" y="58.5">2</text>
<text x="274.4" y="57.4">ENA</text>
<text x="274.4" y="59.2">FLGA</text>
<text x="282.5" y="59.2">OUTA</text>
<text x="285.5" y="55.6">IN</text>
<text x="289.4" y="58.5">8</text>
<text x="289.4" y="54.8">7</text>
<text x="304.2" y="54.8">1</text>
<text x="313.1" y="54.8">2</text>
<text x="46.3" y="64">4</text>
<text x="46.3" y="65.8">1</text>
<text x="49.4" y="64.7">VIN</text>
<text x="62.6" y="65.8">3</text>
<text x="172.9" y="64.6" transform="rotate(-90 172.9 64.6)">2</text>
<text x="271.3" y="65.8">3</text>
<text x="271.3" y="64">4</text>
<text x="274.4" y="64.7">ENB</text>
<text x="282.5" y="62.9">OUTB</text>
<text x="289.4" y="62.1">5</text>
<text x="289.4" y="65.8">6</text>
<text x="307.8" y="62.1">2</text>
<text x="318.6" y="62.1">1</text>
<text x="333.8" y="60.7" transform="rotate(-90 333.8 60.7)">2</text>
<text x="341.1" y="60.7" transform="rotate(-90 341.1 60.7)">2</text>
<text x="46.3" y="67.6">2</text>
<text x="49.4" y="68.4">NC</text>
<text x="49.4" y="66.6">VEN</text>
<text x="54.8" y="70.4" transform="rotate(-90 54.8 70.4)">GND</text>
<text x="55.8" y="66.6">VOUT</text>
<text x="70.4" y="68.2" transform="rotate(-90 70.4 68.2)">1</text>
<text x="86.9" y="68.2" transform="rotate(-90 86.9 68.2)">1</text>
<text x="274.4" y="66.6">FLGB</text>
<text x="283.5" y="66.6">GND</text>
<text x="307.8" y="69.5">2</text>
<text x="318.6" y="69.5">1</text>
<text x="54" y="73.5" transform="rotate(-90 54 73.5)">5</text>
<text x="70.4" y="77.2" transform="rotate(-90 70.4 77.2)">2</text>
<text x="86.9" y="77.2" transform="rotate(-90 86.9 77.2)">2</text>
<text x="172.9" y="75.4" transform="rotate(-90 172.9 75.4)">1</text>
<text x="145.1" y="118.9">1</text>
<text x="154" y="118.9">2</text>
<text x="216.4" y="118.9">1</text>
<text x="227.2" y="118.9">2</text>
<text x="234.7" y="118.9">1</text>
<text x="243.6" y="118.9">2</text>
<text x="77.8" y="121.2" transform="rotate(-90 77.8 121.2)">1</text>
<text x="85.1" y="121.2" transform="rotate(-90 85.1 121.2)">1</text>
<text x="94.2" y="121.2" transform="rotate(-90 94.2 121.2)">1</text>
<text x="101.5" y="121.2" transform="rotate(-90 101.5 121.2)">1</text>
<text x="108.9" y="121.2" transform="rotate(-90 108.9 121.2)">1</text>
<text x="169.2" y="124.9" transform="rotate(-90 169.2 124.9)">10</text>
<text x="180.2" y="124.9" transform="rotate(-90 180.2 124.9)">9</text>
<text x="77.8" y="130.2" transform="rotate(-90 77.8 130.2)">2</text>
<text x="85.1" y="130.2" transform="rotate(-90 85.1 130.2)">2</text>
<text x="94.2" y="130.2" transform="rotate(-90 94.2 130.2)">2</text>
<text x="101.5" y="130.2" transform="rotate(-90 101.5 130.2)">2</text>
<text x="108.9" y="130.2" transform="rotate(-90 108.9 130.2)">2</text>
<text x="170" y="128.3" transform="rotate(-90 170 128.3)">C</text>
<text x="181" y="128.2" transform="rotate(-90 181 128.2)">A</text>
<text x="125" y="139">1</text>
<text x="125" y="142.6">4</text>
<text x="128.1" y="139.7">TD+</text>
<text x="128.1" y="143.4">TXCT</text>
<text x="203.6" y="140.8">1</text>
<text x="212.6" y="140.8">2</text>
<text x="125" y="146.3">2</text>
<text x="128.1" y="147">TD-</text>
<text x="125" y="157.2">3</text>
<text x="125" y="160.9">5</text>
<text x="128.1" y="158">RD+</text>
<text x="128.1" y="161.7">RXCT</text>
<text x="125" y="164.6">6</text>
<text x="128.1" y="165.3">RD-</text>
<text x="125" y="173.7">8</text>
<text x="125" y="170.1">7</text>
<text x="128.1" y="170.8">NC</text>
<text x="108.9" y="176.1" transform="rotate(-90 108.9 176.1)">1</text>
<text x="128.1" y="174.5">CHS GND</text>
<text x="108.9" y="185.1" transform="rotate(-90 108.9 185.1)">2</text>
<text x="132.6" y="184.2" transform="rotate(-90 132.6 184.2)">13</text>
<text x="133.4" y="180.1" transform="rotate(-90 133.4 180.1)">GND</text>
<text x="136.3" y="184.2" transform="rotate(-90 136.3 184.2)">14</text>
<text x="137.1" y="180.1" transform="rotate(-90 137.1 180.1)">GND</text>
<text x="147.3" y="184.2" transform="rotate(-90 147.3 184.2)">15</text>
<text x="148" y="180.1" transform="rotate(-90 148 180.1)">MTG</text>
<text x="150.9" y="184.2" transform="rotate(-90 150.9 184.2)">16</text>
<text x="151.7" y="180.1" transform="rotate(-90 151.7 180.1)">MTG</text>
<text x="169.2" y="184.2" transform="rotate(-90 169.2 184.2)">11</text>
<text x="170" y="180.1" transform="rotate(-90 170 180.1)">C</text>
<text x="180.2" y="184.2" transform="rotate(-90 180.2 184.2)">12</text>
<text x="181" y="180.1" transform="rotate(-90 181 180.1)">A</text>
<text x="213.1" y="181.6" transform="rotate(-90 213.1 181.6)">1</text>
<text x="220.4" y="181.6" transform="rotate(-90 220.4 181.6)">1</text>
<text x="238.7" y="181.6" transform="rotate(-90 238.7 181.6)">1</text>
<text x="246" y="181.6" transform="rotate(-90 246 181.6)">1</text>
<text x="213.1" y="190.6" transform="rotate(-90 213.1 190.6)">2</text>
<text x="220.4" y="190.6" transform="rotate(-90 220.4 190.6)">2</text>
<text x="238.7" y="190.6" transform="rotate(-90 238.7 190.6)">2</text>
<text x="246" y="190.6" transform="rotate(-90 246 190.6)">2</text>
<text x="141.4" y="197.5">1</text>
<text x="150.4" y="197.5">2</text>
</g>
<g font-size="1.6">
<text x="161.9" y="14.3">VCC_USB</text>
<text x="166.3" y="17.8">JP1</text>
<text x="175.5" y="16.1">+5V</text>
<text x="39.4" y="19.8">P1</text>
<text x="77.8" y="19.8">+5V_FUSE</text>
<text x="125.3" y="21.6">IRF7424PBF</text>
<text x="143.6" y="20.7">R158</text>
<text x="300.9" y="23.4">+5V</text>
<text x="306.4" y="23.4">C41</text>
<text x="306.4" y="21.6">DNP</text>
<text x="65" y="28.9">F1</text>
<text x="99.7" y="28.9">S1</text>
<text x="127.2" y="25.3">Q1</text>
<text x="143.6" y="28.2">0</text>
<text x="168.3" y="27.8">1x3</text>
<text x="274.7" y="26.4">U3</text>
<text x="306.4" y="25.3">1.0uF</text>
<text x="306.4" y="27.1">6.3V</text>
<text x="335.6" y="27.1">R23</text>
<text x="335.6" y="28.9">511</text>
<text x="343" y="27.1">R24</text>
<text x="343" y="28.9">511</text>
<text x="65" y="30.7">3A</text>
<text x="65" y="32.6">FUSE_SMF</text>
<text x="82" y="34.2">+</text>
<text x="85.1" y="34.4">C1</text>
<text x="110.7" y="34.4">R7</text>
<text x="158.3" y="32.6">C62</text>
<text x="158.3" y="34.4">0.1uF</text>
<text x="167.4" y="32.6">C60</text>
<text x="167.4" y="34.4">1.0uF</text>
<text x="240.9" y="32.6">PRTCTL3</text>
<text x="240.9" y="34.4">PRTCTL4</text>
<text x="240.9" y="30.7">PRTCTL2</text>
<text x="293.9" y="32.6">PWR2</text>
<text x="306.4" y="34.4">LED4</text>
<text x="313.7" y="34.4">Green</text>
<text x="335.6" y="30.7">1/10W</text>
<text x="335.6" y="32.6">1%</text>
<text x="343" y="30.7">1/10W</text>
<text x="343" y="32.6">1%</text>
<text x="350.6" y="34.4">PWR2</text>
<text x="376.4" y="35.1">PWR2</text>
<text x="383.2" y="35.1">3,4</text>
<text x="39.4" y="39.9">POWER SUPPLY</text>
<text x="82.2" y="38.1">-</text>
<text x="85.1" y="36.2">22uF</text>
<text x="85.1" y="38.1">16V</text>
<text x="85.1" y="39.9">10%</text>
<text x="110.7" y="36.2">100K</text>
<text x="110.7" y="38.1">1/10W</text>
<text x="110.7" y="39.9">1%</text>
<text x="121.7" y="36.2">C5</text>
<text x="121.7" y="38.1">0.1uF</text>
<text x="121.7" y="39.9">25V</text>
<text x="121.7" y="41.7">10%</text>
<text x="158.3" y="36.2">16V</text>
<text x="158.3" y="38.1">10%</text>
<text x="167.4" y="36.2">16V</text>
<text x="167.4" y="38.1">10%</text>
<text x="240.9" y="36.2">PRTCTL5</text>
<text x="293.9" y="36.2">PWR3</text>
<text x="306.4" y="39.9">LED5</text>
<text x="313.7" y="39.9">Green</text>
<text x="350.6" y="36.2">PWR3</text>
<text x="350.6" y="38">PWR4</text>
<text x="350.6" y="39.9">PWR5</text>
<text x="350.6" y="41.7">PRTCTL2</text>
<text x="376.4" y="37">PWR3</text>
<text x="376.4" y="38.8">PWR4</text>
<text x="376.4" y="40.6">PWR5</text>
<text x="383.2" y="37">3,4</text>
<text x="383.2" y="38.8">3,4</text>
<text x="383.2" y="40.6">3,4</text>
<text x="97.6" y="44.8" transform="rotate(-90 97.6 44.8)">SPDT_TINY_TOG</text>
<text x="132.7" y="45.4">R9</text>
<text x="132.7" y="47.2">10.0K</text>
<text x="140" y="45.4">1/10W</text>
<text x="140" y="47.2">1%</text>
<text x="171" y="43.5">+3.3V</text>
<text x="273.5" y="45.4">MIC2026-1YM</text>
<text x="273.5" y="47.2">SOIC-8</text>
<text x="306.4" y="47.2">DNP</text>
<text x="350.6" y="43.5">PRTCTL3</text>
<text x="350.6" y="45.4">PRTCTL4</text>
<text x="350.6" y="47.2">PRTCTL5</text>
<text x="376.2" y="42.6">PRTCTL2</text>
<text x="376.2" y="44.4">PRTCTL3</text>
<text x="376.2" y="46.3">PRTCTL4</text>
<text x="384.7" y="42.6">3</text>
<text x="384.7" y="44.4">3</text>
<text x="384.7" y="46.3">3</text>
<text x="174.7" y="50.8">R10</text>
<text x="174.7" y="52.7">402</text>
<text x="274.7" y="51.9">U4</text>
<text x="300.9" y="49">+5V</text>
<text x="306.4" y="49">C42</text>
<text x="306.4" y="50.8">1.0uF</text>
<text x="306.4" y="52.7">6.3V</text>
<text x="335.6" y="52.7">R26</text>
<text x="343" y="52.7">R27</text>
<text x="376.2" y="48.1">PRTCTL5</text>
<text x="384.7" y="48.1">3</text>
<text x="41.2" y="60">+5V</text>
<text x="86.9" y="60">+3.3V</text>
<text x="174.7" y="54.5">1/10W</text>
<text x="174.7" y="56.3">1%</text>
<text x="295.8" y="58.1">PWR4</text>
<text x="306.4" y="60">LED6</text>
<text x="313.7" y="60">Green</text>
<text x="335.6" y="54.5">511</text>
<text x="335.6" y="56.3">1/10W</text>
<text x="335.6" y="58.2">1%</text>
<text x="343" y="54.5">511</text>
<text x="343" y="56.3">1/10W</text>
<text x="343" y="58.2">1%</text>
<text x="49.8" y="61.1">VR1</text>
<text x="74.1" y="63.6">R57</text>
<text x="81.4" y="63.6">0</text>
<text x="295.8" y="61.8">PWR5</text>
<text x="74.1" y="71">C64</text>
<text x="90.6" y="71">C63</text>
<text x="177.6" y="67.3">LED3</text>
<text x="177.6" y="69.5">Green</text>
<text x="273.5" y="71">MIC2026-1YM</text>
<text x="306.4" y="67.3">LED7</text>
<text x="313.7" y="67.3">Green</text>
<text x="55.8" y="72.8">LP38693MP-3.3</text>
<text x="55.8" y="74.6">SOT223_5</text>
<text x="55.8" y="76.5">500mA</text>
<text x="74.1" y="72.8">1.0uF</text>
<text x="74.1" y="74.6">16V</text>
<text x="74.1" y="76.5">10%</text>
<text x="90.6" y="72.8">0.1uF</text>
<text x="90.6" y="74.6">16V</text>
<text x="90.6" y="76.5">10%</text>
<text x="273.5" y="72.8">SOIC-8</text>
<text x="87.3" y="110.8">VDDA33</text>
<text x="127.5" y="118.5">nLNKA_LED_GPIO1</text>
<text x="147.3" y="115.8">R66</text>
<text x="178.4" y="116.7">+3.3V</text>
<text x="198.8" y="118.5">nFDX_LED_GPIO0</text>
<text x="236.9" y="115.8">R72</text>
<text x="244.2" y="114.9">+3.3V</text>
<text x="79.6" y="122.2">R61</text>
<text x="79.6" y="124">49.9</text>
<text x="79.6" y="125.8">1/16W</text>
<text x="86.9" y="122.2">R62</text>
<text x="86.9" y="124">49.9</text>
<text x="86.9" y="125.8">1/16W</text>
<text x="96.1" y="122.2">R63</text>
<text x="96.1" y="124">49.9</text>
<text x="96.1" y="125.8">1/16W</text>
<text x="103.4" y="122.2">R64</text>
<text x="103.4" y="124">49.9</text>
<text x="103.4" y="125.8">1/16W</text>
<text x="110.7" y="122.2">R65</text>
<text x="110.7" y="124">10</text>
<text x="110.7" y="125.8">1/16W</text>
<text x="129" y="124">T1</text>
<text x="129" y="125.8">Pulse - J0011D01BNL</text>
<text x="147.3" y="123.3">332</text>
<text x="217.7" y="121.8">Green</text>
<text x="225.4" y="121.8">LED8</text>
<text x="236.9" y="122.2">332</text>
<text x="236.9" y="125.8">1%</text>
<text x="236.9" y="124">1/10W</text>
<text x="79.6" y="127.7">1%</text>
<text x="86.9" y="127.7">1%</text>
<text x="96.1" y="127.7">1%</text>
<text x="103.4" y="127.7">1%</text>
<text x="110.7" y="127.7">1%</text>
<text x="205.8" y="135">R157</text>
<text x="205.8" y="136.8">0</text>
<text x="41.2" y="139.6">3</text>
<text x="45.2" y="139.6">TXP</text>
<text x="56.2" y="138.6">TXP</text>
<text x="205.8" y="138.6">1210</text>
<text x="224.5" y="140.4">nFDX_LED_GPIO0</text>
<text x="224.5" y="142.3">nLNKA_LED_GPIO1</text>
<text x="250.1" y="141.4">nFDX_LED_GPIO0</text>
<text x="250.1" y="143.2">nLNKA_LED_GPIO1</text>
<text x="265.6" y="141.4">3</text>
<text x="266.7" y="143.2">3</text>
<text x="41.2" y="146.9">3</text>
<text x="45" y="146.9">TXN</text>
<text x="56.2" y="145.9">TXN</text>
<text x="224.5" y="144.1">nSPD_LED_GPIO2</text>
<text x="250.1" y="145">nSPD_LED_GPIO2</text>
<text x="265.8" y="145">3</text>
<text x="41.2" y="157.8">3</text>
<text x="44.9" y="157.8">RXP</text>
<text x="56.2" y="156.9">RXP</text>
<text x="41.2" y="165.1">3</text>
<text x="44.7" y="165.1">RXN</text>
<text x="56.2" y="164.2">RXN</text>
<text x="112.5" y="178.9">C52</text>
<text x="206.2" y="177">TXN</text>
<text x="206.2" y="175.2">TXP</text>
<text x="231.8" y="175.2">RXP</text>
<text x="231.8" y="177">RXN</text>
<text x="112.5" y="180.7">0.022uF</text>
<text x="112.5" y="182.5">50V</text>
<text x="112.5" y="184.4">10%</text>
<text x="187.5" y="180.7">+3.3V</text>
<text x="214.9" y="182.5">C53</text>
<text x="214.9" y="184.4">15pF</text>
<text x="222.3" y="182.5">C54</text>
<text x="222.3" y="184.4">15pF</text>
<text x="240.6" y="182.5">C55</text>
<text x="240.6" y="184.4">15pF</text>
<text x="247.9" y="182.5">C56</text>
<text x="247.9" y="184.4">15pF</text>
<text x="214.9" y="186.2">50V</text>
<text x="214.9" y="188">5%</text>
<text x="214.9" y="189.8">DNP</text>
<text x="222.3" y="186.2">50V</text>
<text x="222.3" y="188">5%</text>
<text x="222.3" y="189.8">DNP</text>
<text x="240.6" y="186.2">50V</text>
<text x="240.6" y="188">5%</text>
<text x="240.6" y="189.8">DNP</text>
<text x="247.9" y="186.2">50V</text>
<text x="247.9" y="188">5%</text>
<text x="247.9" y="189.8">DNP</text>
<text x="125.7" y="197.1">nSPD_LED_GPIO2</text>
<text x="143.6" y="194.4">R44</text>
<text x="143.6" y="201.9">332</text>
<text x="332" y="264.8">Title</text>
<text x="332" y="270.3">Size</text>
<text x="332" y="275.8">Date:</text>
<text x="339.3" y="270.3">Engineer</text>
<text x="346.6" y="275.8">Monday, June 14, 2010</text>
<text x="364" y="270.3">Assembly No.</text>
<text x="376.4" y="270.3">PCB Rev</text>
<text x="377.7" y="275.8">Sheet</text>
<text x="385" y="275.8">2</text>
<text x="385.4" y="270.3">Schematic Rev</text>
<text x="388.7" y="275.8">of</text>
<text x="392.3" y="275.8">4</text>
</g>
<g font-size="1.3">
<text x="68.6" y="1.4">5</text>
<text x="141.8" y="1.4">4</text>
<text x="214.9" y="1.4">3</text>
<text x="288.1" y="1.4">2</text>
<text x="361.3" y="1.4">1</text>
<text x="30.7" y="37.3">D</text>
<text x="398.3" y="37.3">D</text>
<text x="30.7" y="105.9">C</text>
<text x="398.3" y="105.9">C</text>
<text x="30.7" y="174.5">B</text>
<text x="398.3" y="174.5">B</text>
<text x="30.7" y="243">A</text>
<text x="398.3" y="243">A</text>
<text x="68.6" y="277.5">5</text>
<text x="141.8" y="277.5">4</text>
<text x="214.9" y="277.5">3</text>
<text x="288.1" y="277.5">2</text>
<text x="361.3" y="277.5">1</text>
</g>
</svg>
